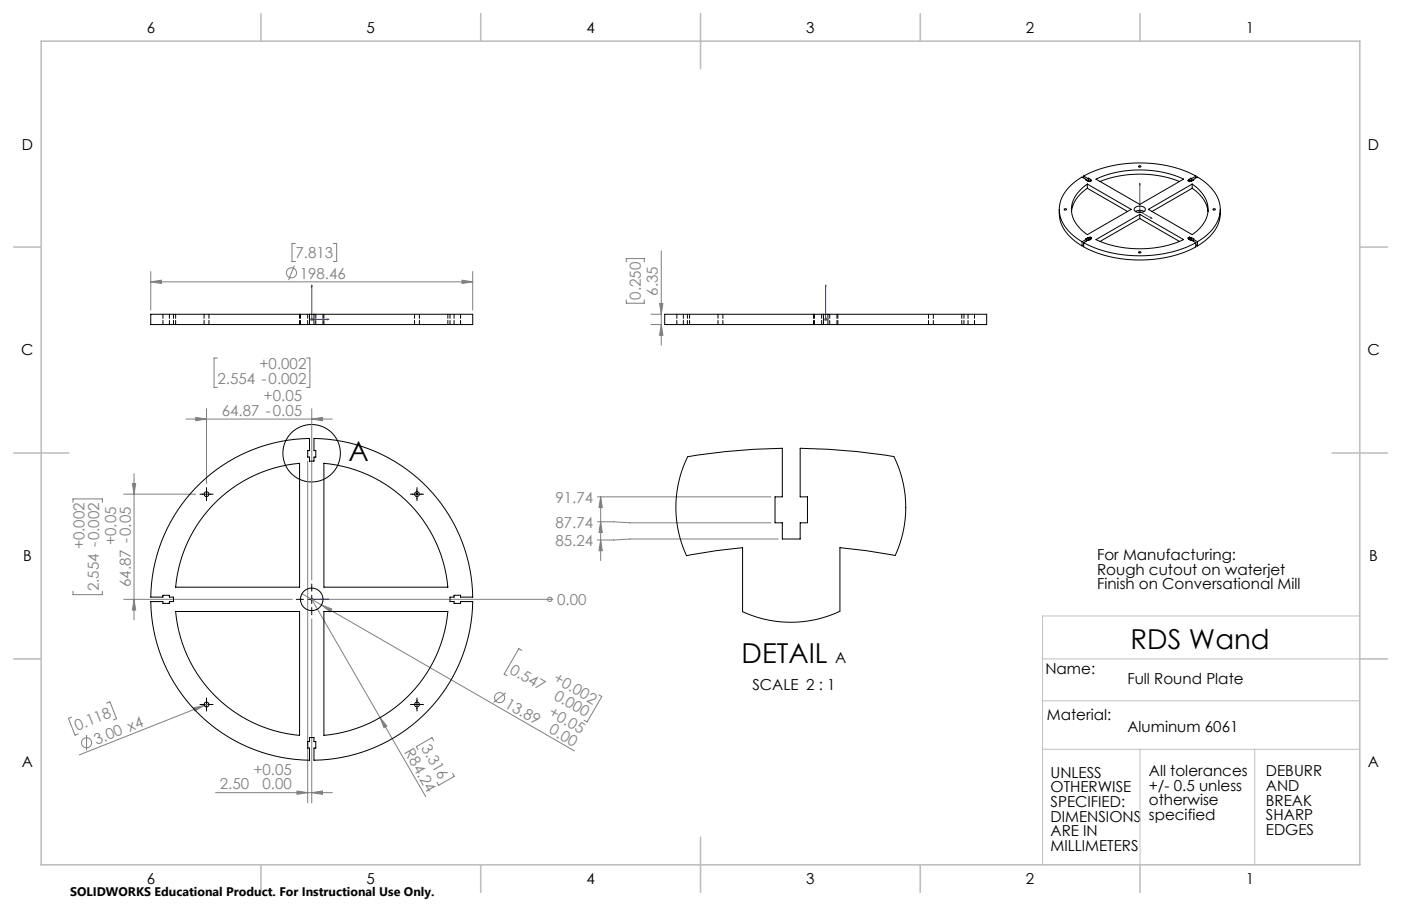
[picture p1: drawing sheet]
<svg xmlns="http://www.w3.org/2000/svg" width="432mm" height="279mm" viewBox="0 0 432 279" stroke-linecap="round" stroke-linejoin="round" font-family="sans-serif">
<g fill="none" stroke="#808080" stroke-width=".31">
<path d="M91.1 75.1h-1.1v5.5h1.1M102.7 75.1h1.1v5.5h-1.1M203.8 77.4v29M350.8 65.2h1M350.9 64.9l.7 .7M351.3 64.7v1M351.6 64.9l-.7 .7M46.5 86.9l3.3-.5v1zM46.5 83.7v11.9M46.5 86.9h99.2M90.7 81.9l-1.8 4.5M95.6 98.5h1"/>
<path d="M95.7 98.2l.7 .7M96.1 98v1M96.4 98.2l-.7 .7M142.4 86.4l3.3 .5-3.3 .5zM145.7 83.7v11.9M193 80.8v-1.1h5.6v1.1M193 92.4v1.1h5.6v-1.1M200.6 96.9h3M203.3 93.6h1l-.5 3.3zM254 98.5h1M254.1 98.2l.7 .7M254.5 98v1"/>
<path d="M254.8 98.2l-.7 .7M67 110.4h-1v9.1h1M94.4 110.4h1.1v9.1h-1.1M200.6 100.1h3M203.8 100.1l.5 3.3h-1zM57.3 129.2h45.1M60.3 128.7l3.3 .5-3.3 .5zM63.6 126.1v23M96.1 129.2l3.3-.5v1zM96.1 126.1v52.7M22.5 154.9v-1h9v1M38.1 152.4h22.3"/>
<path d="M40.8 149.1h1l-.5 3.3zM41.3 146v45.2M94.8 142.2v105.4M184.1 153.2h53.5M185.1 153.2l.5 3.3h-1zM185.1 153.2v19.7M184.1 160.9l10 .3h43.5M185.1 166.5l.5 3.3h-1zM185.1 160.9l.5 3.3h-1zM239.9 166.2h-45.8l-10 .3M22.5 182.3v1.1h9v-1.1M38.1 184.8h52"/>
<path d="M41.3 184.8l.5 3.3h-1zM93.1 183.1l83.9 48.5M95.6 184.8h1M95.7 184.5l.7 .7M96.1 184.3v1M96.1 190.8v56.8M96.1 184.8l35.1 60.9M96.4 184.5l-.7 .7M97.4 184.8h73.1M99.1 186.6l3.1 1.2-.5 .9zM169.4 184.8h.1M32.9 216.9l1-.4 2 5.1-1 .4"/>
<path d="M59.7 218.3l3.2-.8-2.8 1.7zM64.3 217l-39.9 15.8M155.9 213.7l-3.8 2.9M160.8 200.6l-.9-.6-4.5 7.9 .9 .5M184.6 214.3l.9 .5-4.5 7.8-1-.5M22.1 221.1l-1 .4 2 5.2 1-.4M26.7 226.7v4.7M117.1 221.3l2.1 2.6-.8 .5zM133.7 228.4l-.6-.9-4.8 2.8 .6 .9M139.5 238.5l.5 .9-4.8 2.8-.5-.9M66.5 244.4h35.9M91.5 243.9l3.3 .5-3.3 .6z"/>
<path d="M96.1 244.4l3.3-.5v1.1z"/>
<circle cx="89.8" cy="84.1" r="1.56"/>
<circle cx="169.4" cy="184.8" r=".68"/>
<circle cx="154" cy="215.1" r="1.56"/>
<circle cx="26.7" cy="229.1" r="1.56"/>
</g>
<g fill="none" stroke="#000" stroke-width=".31">
<path d="M61.6 152.4h4.1M63.6 150.4v4M126.5 152.4h4M128.5 150.4v4M91.3 184.8h2.2M94.8 184.8h2.6M96.1 180.1v2.2M96.1 183.6v2.5M96.1 187.4v2.2M98.6 184.8h2.2M61.6 217.3h4.1M63.6 215.2v4.1"/>
<path d="M126.5 217.3h4M128.5 215.2v4.1"/>
<circle cx="96" cy="139.8" r="8.9"/>
</g>
<g fill="none" stroke="#00f" stroke-width=".31">
<path d="M351.3 56.6v8.6l3.7 2.2M351.3 56.6l.1 .4-.2-.1zM354.7 67.1l.3 .3-.3-.1zM96.1 87.9l.1 .5h-.3zM96.1 87.9v10.6h5.3M100.9 98.4l.5 .1-.5 .1zM254.5 98.4v.2zM254.5 87.9v.5zM254.5 98.5h.1M254.5 87.9v10.6M95.9 184.8h.3zM96.1 184.8h.1"/>
<path d="M96.1 184.8h5.3M100.9 184.8h.5z"/>
</g>
<path d="M419.1 190h-97.8v76.7M321.3 203.2h97.8M321.3 216.1h97.8M321.3 231.1h97.8M351.4 231.1v35.6M386.7 231.1v35.6" fill="none" stroke="#c0c0c0" stroke-width=".31"/>
<g fill="none" stroke="#c0c0c0" stroke-width=".5">
<path d="M12.7 12.7h406.4v254h-406.4zM80.4 4.2v8.5M148.2 4.2v8.5M215.9 4.2v17M283.6 4.2v8.5M351.4 4.2v8.5M4.2 76.2h8.5M419.1 76.2h8.5M4.2 139.7h17M410.6 139.7h17M4.2 203.2h8.5M419.1 203.2h8.5"/>
<path d="M215.9 258.2v17M80.4 266.7v8.5M148.2 266.7v8.5M283.6 266.7v8.5M351.4 266.7v8.5"/>
</g>
<path d="M185.1 166.5l.5 3.3h-1zM185.1 160.9l.5 3.3h-1zM185.1 153.2l.5 3.3h-1z" fill="#808080"/>
<g fill="#00f">
<path d="M100.9 98.4l.5 .1-.5 .1zM96.1 87.9l.1 .5h-.3z"/>
<path d="M100.9 184.8h.5zM95.9 184.8h.3z"/>
<path d="M354.7 67.1l.3 .3-.3-.1zM351.3 56.6l.1 .4-.2-.1zM248.6 279.4h.6zM243.7 279.4h.3z"/>
<path d="M254.5 98.4v.2zM254.5 87.9v.5z"/>
</g>
<g fill="#808080">
<path d="M59.7 218.3l3.2-.8-2.8 1.7z"/>
<path d="M117.1 221.3l2.1 2.6-.8 .5z"/>
<path d="M99.1 186.6l3.1 1.2-.5 .9z"/>
<path d="M96.1 244.4l3.3-.5v1.1zM91.5 243.9l3.3 .5-3.3 .6zM96.1 129.2l3.3-.5v1zM60.3 128.7l3.3 .5-3.3 .5z"/>
<path d="M46.5 86.9l3.3-.5v1zM142.4 86.4l3.3 .5-3.3 .5z"/>
<path d="M41.3 184.8l.5 3.3h-1zM40.8 149.1h1l-.5 3.3zM203.8 100.1l.5 3.3h-1zM203.3 93.6h1l-.5 3.3z"/>
</g>
<g fill="none" stroke="#000" stroke-width=".31">
<path d="M332.8 58.7l2.3-1.9 13.5 7.8-13.5 7.8a9 9 0 0 1-4.6-9.9l1.1-2.2zM334 54.3a38.9 38.9 0 0 1 34.6 0M334 54.3l1.3 .8M334 54.3v.6M334.8 55.3l-1.3-.7a12.1 12.1 0 0 0-7 10.3 12.3 12.3 0 0 0 7 9.7M334.8 55.3l-.2 .2 .7 .4M334.8 55.3v.3M335.1 58.1a10.1 10.1 0 0 0-4.8 7.1M335.1 58.1l12.4 7.1M335.1 56.8v1.3M335.3 55.1v.8M335.5 54.9l.7 .5-.2 .1"/>
<path d="M335.5 54.9l-.2 .2M335.5 54.9v.9M336 55.5l.5 .2-.5 .3-.5-.2-.2 .1M336 55.5v.5M337.8 55.2a33.6 33.6 0 0 1 27 0l-13.5 7.8zM339 56a34.2 34.2 0 0 1 24.5 0M351 51.2a.3 .3 0 0 1 .4-.1 .3 .3 0 0 1 .1 .4 .31 .31 0 0 1-.4 .1 .31 .31 0 0 1-.1-.4zM366.6 55.5l-.5 .2 .5 .3 .4-.2M366.6 55.5v.5M367 55.8l.2 .1M367.1 54.9l.2 .2M367.1 54.9l-.7 .5 .2 .1"/>
<path d="M367.1 54.9v.9M367.3 55.1v.8M367.4 58.1a10.1 10.1 0 0 1 4.9 7.1M367.4 58.1l-12.3 7.1M367.4 56.8v1.3M367.7 55.3l1.4-.7a12.1 12.1 0 0 1 7 10.3 12.3 12.3 0 0 1-7 9.7M367.7 55.3l.2 .2-.7 .4M367.7 55.3v.3M368.6 54.3l-1.3 .8M368.6 54.3v.6M326.5 64.6a11.6 11.6 0 0 0 6.3 10.8l.7 .4M328.1 64.4a.3 .3 0 0 1 .4-.1 .3 .3 0 0 1 .1 .4 .31 .31 0 0 1-.4 .1 .31 .31 0 0 1-.1-.4z"/>
<path d="M333.5 74.6v1.2M334 74.8a38.9 38.9 0 0 0 34.6 0M334 74.8v1.3a38.9 38.9 0 0 0 34.6 0v-1.3M334 75.6l-.5 .2M334.8 73.8l-1.3 .8M334.8 73.8v.5M335.3 74.1l-1.3 .7M335.3 73.3l-.7 .4 .2 .1M335.3 73.3l.2 .1M335.3 73.3v.8M335.5 73.4v.8M336 73.1l.5 .3-.5 .3"/>
<path d="M336 73.1l-.5 .3M336 73.1v.8M336 73.7l.2 .1-.7 .4-.2-.1M336 73.7v.2M337.8 73.9l13.5-7.8 13.5 7.8a33.6 33.6 0 0 1-27 0zM349.8 64a2.17 2.17 0 0 1 3.2 .5 1.96 1.96 0 0 1-3.4 0zM350 65.2l1.3-.3 1.3 .3M351 77.7a.3 .3 0 0 1 .4-.1 .3 .3 0 0 1 .1 .4 .31 .31 0 0 1-.4 .1 .31 .31 0 0 1-.1-.4zM351.3 66.1v1.3M351.3 67.4l12.2 7.1M351.3 67.4l-12.3 7.1M353.9 64.6l13.5-7.8a9 9 0 0 1 4.7 9.8 10.9 10.9 0 0 1-4.7 5.8z"/>
<path d="M366.6 73.7l-.2 .1 .7 .4M366.6 73.7v.2M366.6 73.1l.4 .3M366.6 73.1l-.5 .3 .5 .3M366.6 73.1v.8M367 73.4v.8M367.2 73.3l.7 .4-.2 .1M367.2 73.3l-.2 .1M367.2 73.3v.8M367.3 74.1l-.2 .1M367.3 74.1l1.3 .7M367.7 73.8l1.4 .8"/>
<path d="M367.7 73.8v.5M368.6 75.6l.5 .2M369.1 74.6v1.2M373.9 64.4a.3 .3 0 0 1 .4-.1 .3 .3 0 0 1 .2 .4 .31 .31 0 0 1-.4 .1 .31 .31 0 0 1-.2-.4zM376.1 64.6a11.6 11.6 0 0 1-6.3 10.8l-.7 .4M95.4 96.9h-48.9v3.2h48.9M95.4 96.9v3.2M95.4 96.9h1.4M96.8 96.9h48.9v3.2h-48.9M96.8 96.9v3.2M253.8 96.9h-48.9v3.2h48.9M253.8 96.9h1.4"/>
<path d="M253.8 96.9v3.2M255.2 96.9h48.9v3.2h-48.9M255.2 96.9v3.2M95.4 100.1h1.4M253.8 100.1h1.4M61.8 149a49.6 49.6 0 0 1 33.6-13.8v3.8h-.6v2h.6v1.2h1.4v-1.2h.5v-2h-.5v-3.8a49.6 49.6 0 0 1 48.9 48.9h-3.7v-.5h-2v.5h-1.3v1.4h1.3v.6h2v-.6h3.7a49.6 49.6 0 0 1-48.9 48.9v-3.7h.5v-2h-.5v-1.2h-1.4v1.2h-.6v2h.6v3.7a49.6 49.6 0 0 1-48.9-48.9h3.7v.6h2v-.6h1.3v-1.4h-1.3v-.5h-2v.5h-3.7a49.6 49.6 0 0 1 15.3-35.1zM67 154.3a42.1 42.1 0 0 1 25.3-11.4v38.2h-38.2a42.1 42.1 0 0 1 12.9-26.8zM99.8 142.9a42.1 42.1 0 0 1 38.2 38.2h-38.2zM211.9 140.9a189 189 0 0 1 29.2-2.7v15h-2.2v8h2.2v5h5.5v-5h2.3v-8h-2.3v-15l8.8 .4a117.6 117.6 0 0 1 20.1 2.3l1.5 3.5 1.2 3.7 .7 3.8 .3 4.1-.2 3.8-.6 4-1.1 3.9-1.4 3.6-9-1.5-8-.9v19.6l-3.6 1.5-3.9 1.1-3.8 .6-3.9 .2-3.8-.2-3.7-.6-3.7-1-3.6-1.5v-19.7l-8.1 .9-9.2 1.6-1.5-3.7-1-3.7-.6-4-.2-3.9 .3-3.8 .7-4 1.1-3.9zM54.1 188.6h38.2v38.2a42.1 42.1 0 0 1-38.2-38.2zM99.8 188.6h38.2a42.1 42.1 0 0 1-38.2 38.2z"/>
<circle cx="63.6" cy="152.4" r=".75"/>
<circle cx="128.5" cy="152.4" r=".75"/>
<circle cx="96.1" cy="184.8" r="3.5"/>
<circle cx="63.6" cy="217.3" r=".75"/>
<circle cx="128.5" cy="217.3" r=".75"/>
</g>
<g fill="none" stroke="#000" stroke-width=".31" stroke-dasharray="1.3 .6">
<path d="M54.1 96.9v3.2M62.9 96.9v3.2M92.3 96.9v3.2M92.6 96.9v3.2M99.8 96.9v3.2M127.8 96.9v3.2M138 96.9v3.2M212.5 96.9v3.2M221.3 96.9v3.2M250.7 96.9v3.2M251 96.9v3.2M258.2 96.9v3.2"/>
<path d="M286.2 96.9v3.2M296.4 96.9v3.2M50.2 100.1v-3.2M52.2 100.1v-3.2M53.5 100.1v-3.2M64.4 100.1v-3.2M94.8 100.1v-3.2M97.3 100.1v-3.2M99.6 100.1v-3.2M129.3 100.1v-3.2M138.7 100.1v-3.2M140 100.1v-3.2"/>
<path d="M142 100.1v-3.2M208.6 100.1v-3.2M210.6 100.1v-3.2M211.9 100.1v-3.2M222.8 100.1v-3.2M253.2 100.1v-3.2M255.7 100.1v-3.2M258 100.1v-3.2M287.7 100.1v-3.2M297.1 100.1v-3.2M298.4 100.1v-3.2M300.4 100.1v-3.2"/>
</g>
<g font-size="8.5">
<text x="107.4" y="142.2">A</text>
<text x="348.5" y="200.2">RDS Wand</text>
<text x="228.6" y="204.5">DETAIL</text>
</g>
<g font-size="4.7">
<text x="45.3" y="10.1">6</text>
<text x="113" y="10.1">5</text>
<text x="180.7" y="10.1">4</text>
<text x="248.5" y="10.1">3</text>
<text x="316.2" y="10.1">2</text>
<text x="383.9" y="10.1">1</text>
<text x="6.7" y="46.1">D</text>
<text x="421.6" y="46.1">D</text>
<text x="6.6" y="109.6">C</text>
<text x="421.5" y="109.6">C</text>
<text x="7.1" y="173.1">B</text>
<text x="338.1" y="172.7">For Manufacturing:</text>
<text x="422" y="173.1">B</text>
<text x="338.1" y="177.2">Rough cutout on waterjet</text>
<text x="338.1" y="181.7">Finish on Conversational Mill</text>
<text x="257.4" y="204.5">A</text>
<text x="322.2" y="207.7">Name:</text>
<text x="231.9" y="212.7">SCALE 2 : 1</text>
<text x="347.5" y="211.1">Full Round Plate</text>
<text x="322.7" y="221.9">Material:</text>
<text x="347.5" y="225.9">Aluminum 6061</text>
<text x="6.7" y="236.6">A</text>
<text x="323.8" y="239.8">UNLESS</text>
<text x="354.1" y="239.4">All tolerances</text>
<text x="390.2" y="239.4">DEBURR</text>
<text x="421.6" y="236.6">A</text>
<text x="323.8" y="244.3">OTHERWISE</text>
<text x="354.1" y="243.9">+/- 0.5 unless</text>
<text x="390.2" y="243.9">AND</text>
<text x="323.8" y="248.8">SPECIFIED:</text>
<text x="354.1" y="248.4">otherwise</text>
<text x="390.2" y="248.4">BREAK</text>
<text x="323.8" y="253.4">DIMENSIONS</text>
<text x="323.8" y="257.9">ARE IN</text>
<text x="354.1" y="252.9">specified</text>
<text x="390.2" y="252.9">SHARP</text>
<text x="390.2" y="257.5">EDGES</text>
<text x="323.8" y="262.4">MILLIMETERS</text>
<text x="45.3" y="272.6">6</text>
<text x="113" y="272.6">5</text>
<text x="180.7" y="272.6">4</text>
<text x="248.5" y="272.6">3</text>
<text x="316.2" y="272.6">2</text>
<text x="383.9" y="272.6">1</text>
</g>
<g font-size="4.7" fill="#808080">
<text x="91.1" y="79.6">7.813</text>
<text x="92.4" y="85.9">198.46</text>
<text x="197.6" y="92.4" transform="rotate(-90 197.6 92.4)">0.250</text>
<text x="202.8" y="91.2" transform="rotate(-90 202.8 91.2)">6.35</text>
<text x="80" y="113.9">+0.002</text>
<text x="67" y="118.4">2.554 -0.002</text>
<text x="81.3" y="123.7">+0.05</text>
<text x="68.3" y="128.2">64.87 -0.05</text>
<text x="171.2" y="155">91.74</text>
<text x="171.2" y="162.7">87.74</text>
<text x="26" y="169.4" transform="rotate(-90 26 169.4)">+0.002</text>
<text x="35.8" y="168.1" transform="rotate(-90 35.8 168.1)">+0.05</text>
<text x="171.2" y="168.3">85.24</text>
<text x="30.5" y="182.3" transform="rotate(-90 30.5 182.3)">2.554 -0.002</text>
<text x="40.3" y="181" transform="rotate(-90 40.3 181)">64.87 -0.05</text>
<text x="171.7" y="186.6">0.00</text>
<text x="156.8" y="207.5" transform="rotate(30 156.8 207.5)">0.547</text>
<text x="170.3" y="210.1" transform="rotate(30 170.3 210.1)">+0.002</text>
<text x="170.5" y="215.4" transform="rotate(30 170.5 215.4)">0.000</text>
<text x="155.3" y="218" transform="rotate(30 155.3 218)">13.89</text>
<text x="168.8" y="220.5" transform="rotate(30 168.8 220.5)">+0.05</text>
<text x="23.8" y="225.4" transform="rotate(-22 23.8 225.4)">0.118</text>
<text x="169" y="225.8" transform="rotate(30 169 225.8)">0.00</text>
<text x="29.7" y="229.8" transform="rotate(-22 29.7 229.8)">3.00 x4</text>
<text x="124.5" y="232.1" transform="rotate(60 124.5 232.1)">R84.24</text>
<text x="129.7" y="230.7" transform="rotate(60 129.7 230.7)">3.316</text>
<text x="78.1" y="238.9">+0.05</text>
<text x="67.7" y="243.4">2.50</text>
<text x="80.9" y="243.4">0.00</text>
</g>
<text font-size="3.8" x="21.6" y="276.3">SOLIDWORKS Educational Product. For Instructional Use Only.</text>
</svg>
